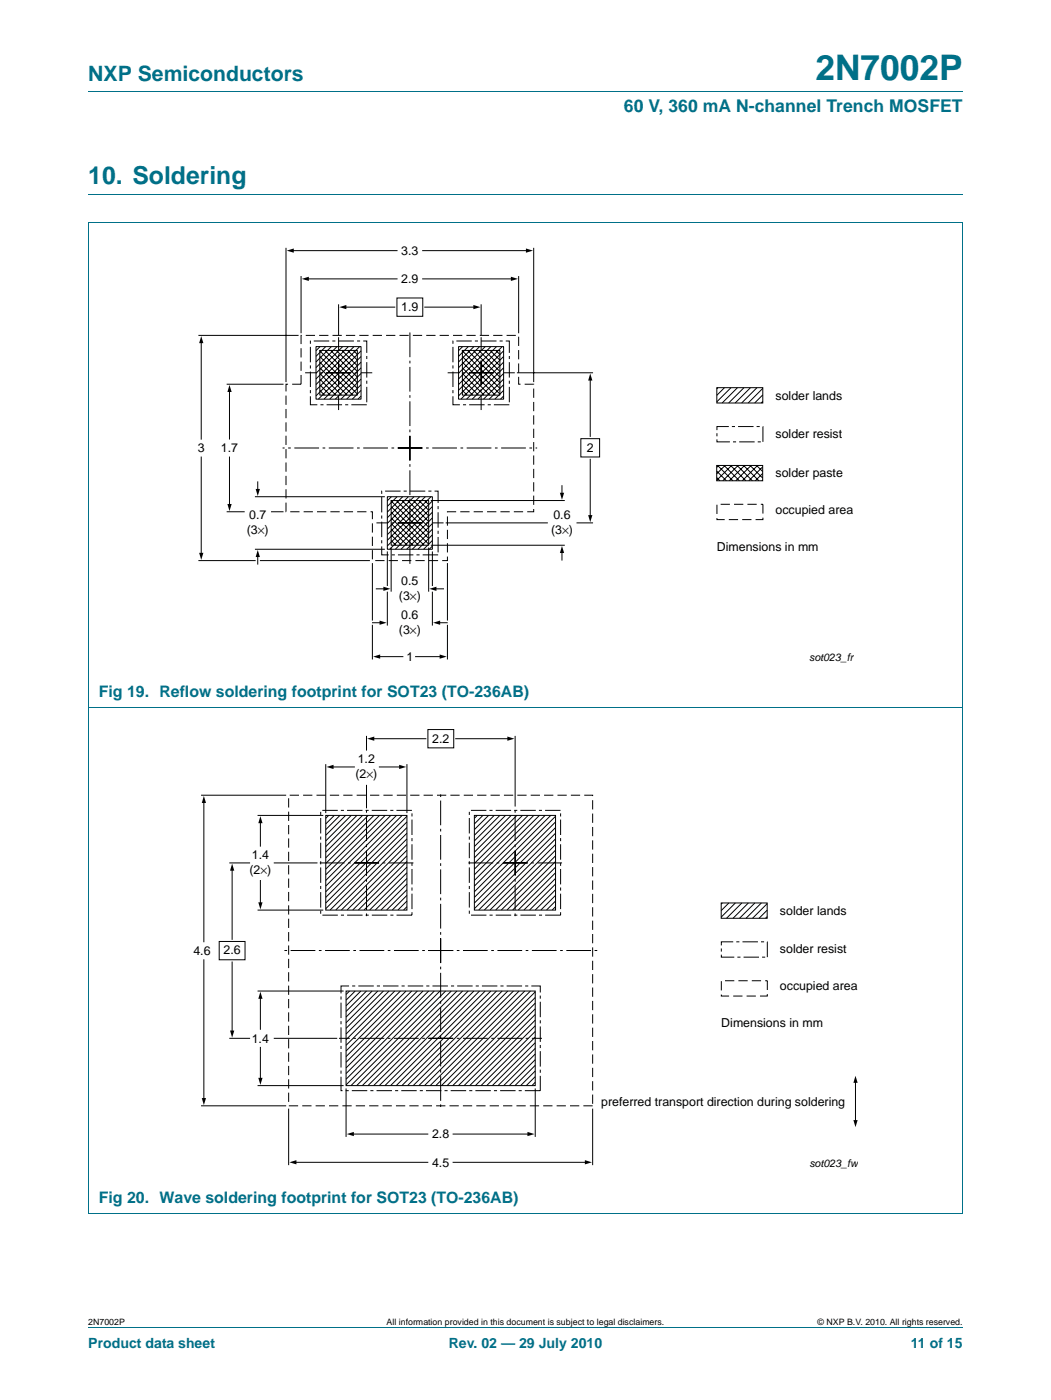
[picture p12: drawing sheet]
<svg xmlns="http://www.w3.org/2000/svg" width="210mm" height="280mm" viewBox="0 0 210 280" stroke-linecap="round" stroke-linejoin="round" font-family="sans-serif">
<path d="M17.6 18.3h174.7M17.6 38.8h174.7M17.6 44.4h174.7M17.6 44.5v198M192.3 44.5v198M17.6 141.5h174.7M17.6 242.5h174.7M17.6 265.3h174.7" fill="none" stroke="#007088" stroke-width=".2"/>
<g fill="none" stroke="#000" stroke-width=".2">
<path d="M57.1 49.5v26.9M58.4 50.1h20.9M60.1 55.2v11.4M61.4 55.7h17.9M79.3 59.5h5.1v3.7h-5.1zM84.4 55.7h17.9M84.4 50.1h20.9M103.6 55.2v11.4M106.6 49.5v26.9M39.6 67h20M40.2 68.3v19.5M45.3 76.8h11.3"/>
<path d="M45.8 78v9.7M63.1 69.3h9v10.5h-9zM63.8 70l7.6 7.6M63.9 70h7.5v9h-7.5zM63.9 71.2l7.5 7.5M63.9 72.4l6.6 6.6M63.9 73.5l5.4 5.5M63.9 74.6l4.3 4.4M63.9 75.8l3.2 3.2M63.9 76.9l2 2.1M63.9 78l.9 1M63.9 69.3l-.8 .8"/>
<path d="M64.9 70l6.5 6.5M65.1 69.3l-2 1.9M66 70l5.4 5.4M66.2 69.3l-3.1 3M67.2 70l4.2 4.2M67.3 69.3l-4.2 4.2M67.6 60.8v6.2M68.3 70l3.1 3.1M68.4 69.3l-5.3 5.3M68.9 61.4h9.9M69.4 70l2 2M69.6 69.3l-6.5 6.4"/>
<path d="M70.6 70l.8 .8M70.7 69.3l-7.6 7.5M71.8 69.3l-8.7 8.7M72.1 70.1l-9 9M72.1 71.2l-8.5 8.6M72.1 72.4l-7.4 7.4M72.1 73.5l-6.3 6.3M72.1 74.6l-5.1 5.2M72.1 75.8l-4 4M72.1 76.9l-2.9 2.9M72.1 78l-1.7 1.8M72.1 79.1l-.6 .7"/>
<path d="M84.8 61.4h10M91.6 69.3h9v10.5h-9zM92.3 70l7.5 7.6M92.3 70h7.5v9h-7.5zM92.3 71.2l7.5 7.5M92.3 72.4l6.6 6.6M92.3 73.5l5.5 5.5M92.3 74.6l4.4 4.4M92.3 75.8l3.2 3.2M92.3 76.9l2.1 2.1M92.3 78l1 1M92.4 69.3l-.8 .8"/>
<path d="M93.4 70l6.4 6.5M93.5 69.3l-1.9 1.9M94.5 70l5.3 5.4M94.7 69.3l-3.1 3M95.6 70l4.2 4.2M95.8 69.3l-4.2 4.2M96.1 60.8v6.2M96.8 70l3 3.1M96.9 69.3l-5.3 5.3M97.9 70l1.9 2M98 69.3l-6.4 6.4M99 70l.8 .8"/>
<path d="M99.2 69.3l-7.6 7.5M100.3 69.3l-8.7 8.7M100.6 76.9l-2.9 2.9M100.6 78l-1.8 1.8M100.6 79.1l-.6 .7M100.6 70.1l-9 9M100.6 71.2l-8.5 8.6M100.6 72.4l-7.4 7.4M100.6 73.5l-6.3 6.3M100.6 74.6l-5.2 5.2M100.6 75.8l-4 4M103.2 74.5h15.2"/>
<path d="M117.9 75.8v11.4M143.2 77.5h9.1v3h-9.1zM143.4 77.5l-.2 .2M144.7 77.5l-1.5 1.5M146 77.5l-2.8 2.8M147.3 77.5l-3.1 3M148.6 77.5l-3.1 3M149.9 77.5l-3.1 3M151.2 77.5l-3.1 3M152.3 78.9l-1.6 1.6M152.3 77.6l-2.9 2.9M40.2 91.3v19.5"/>
<path d="M45.8 91.3v9.7M50.9 99.3h26M51.5 96.3v1.7M77.4 99.3h9v10.5h-9zM78.2 99.3l-.8 .8M79.3 99.3l-1.9 1.9M80.4 99.3l-3 3M81.6 99.3l-4.2 4.2M82.7 99.3l-5.3 5.3M83.8 99.3l-6.4 6.4M84.9 99.3l-7.5 7.5M86.1 99.3l-8.7 8.7"/>
<path d="M112.2 97.1v1.6M116 87.7h3.8v3.6h-3.8zM117.9 91.8v11.4M143.1 93h9.2v3.1h-9.2zM143.1 94.1l2 2M143.1 95.4l.7 .7M143.3 93l3.1 3.1M143.5 93l-.4 .4M144.6 93l3.1 3.1M144.8 93l-1.7 1.7M145.9 93l3.1 3.1M146.1 93l-3 3"/>
<path d="M147.2 93l3.1 3.1M147.4 93l-3.1 3.1M148.5 93l3.1 3.1M148.7 93l-3.1 3.1M149.8 93l2.5 2.5M150 93l-3.1 3.1M151.1 93l1.2 1.2M151.3 93l-3.1 3.1M152.3 95.9l-.2 .2M152.3 94.6l-1.5 1.5M152.3 93.3l-2.8 2.8M152.3 80.2l-.3 .3"/>
<path d="M39.6 112h11.5M45.3 102.3h3.6M50.9 109.8h26M51.5 111v1.7M51.9 112h22M54.1 102.3h2.5M74.4 112.5v11.5M75.2 117.7h1.6M77.4 110.2v6.9M77.4 118.2v6.8M78 100l7.6 7.6M78.1 100h7.5v9h-7.5z"/>
<path d="M78.1 101.2l7.5 7.5M78.1 102.4l6.6 6.6M78.1 103.5l5.5 5.5M78.1 104.6l4.3 4.4M78.1 105.8l3.2 3.2M78.1 106.9l2.1 2.1M78.1 108l1 1M78.1 109.4v8.8M79.2 100l6.4 6.5M80.3 100l5.3 5.3M81.4 100l4.2 4.2M82.5 100l3.1 3.1"/>
<path d="M83.7 100l1.9 2M84.8 100l.8 .8M85.6 109.4v8.8M86 109h26.8M86 100h26.8M86.4 100.1l-9 9M86.4 101.2l-8.6 8.6M86.4 102.4l-7.4 7.4M86.4 103.5l-6.3 6.3M86.4 104.6l-5.2 5.2M86.4 105.7l-4.1 4.1M86.4 106.9l-2.9 2.9"/>
<path d="M86.4 108l-1.8 1.8M86.4 109.1l-.7 .7M86.4 110.2v6.9M86.4 118.2v6.8M86.9 117.7h1.7M89 104.5h20.4M89.4 112.5v11.5M112.2 110.2v1.7M115.1 104.5h3.3M74.4 124.9v6.9M74.4 124.4h1.7M75.6 131.2h4.9"/>
<path d="M83 131.2h5.1M87.6 124.4h1.7M89.4 124.9v6.9M40.1 158.9h17.1M65.1 152.7v9.8M66.3 153.3h4.5M73.2 147v3M73.2 156.8v4.7M74.5 147.6h10.5M75.8 153.3h4.2M81.3 152.7v9.8M85.5 145.8h5.1v3.6h-5.1z"/>
<path d="M91 147.6h10.6M102.9 147v14.2M40.7 160.2v28M45.8 172.4h4.1M46.4 173.7v14M51.4 162.9h13.2M52 164.2v4.9M52 175.9v4.7M54.7 172.4h8.7M65.1 162.9h16.2v19h-16.2zM65.6 162.9l-.5 .6M66.8 162.9l-1.7 1.7"/>
<path d="M67.9 162.9l-2.8 2.9M69 162.9l-3.9 4M70.2 162.9l-5.1 5.1M71.3 162.9l-6.2 6.3M72.4 162.9l-7.3 7.4M73.5 162.9l-8.4 8.5M74.7 162.9l-9.6 9.6M75.8 162.9l-10.7 10.8M76.9 162.9l-11.8 11.9M78.1 162.9l-13 13M79.2 162.9l-14.1 14.2M80.3 162.9l-15.2 15.3"/>
<path d="M81.3 163.1l-16.2 16.2M81.3 164.2l-16.2 16.3M81.3 165.4l-16.2 16.2M81.3 166.5l-15.4 15.3M81.3 167.6l-14.2 14.2M81.3 168.8l-13.1 13M81.3 169.9l-12 11.9M81.3 173.3l-8.6 8.5M81.3 174.4l-7.5 7.4M81.3 175.5l-6.3 6.3M81.3 176.7l-5.2 5.1M81.3 177.8l-4.1 4"/>
<path d="M81.3 178.9l-2.9 2.9M81.3 171l-10.9 10.8M81.3 172.1l-9.7 9.7M94.7 162.9h16.3v19h-16.3zM95.3 162.9l-.6 .6M96.4 162.9l-1.7 1.7M97.6 162.9l-2.9 2.9M98.7 162.9l-4 4M99.8 162.9l-5.1 5.1M101 162.9l-6.3 6.3M102.1 162.9l-7.4 7.4M103.2 162.9l-8.5 8.5"/>
<path d="M104.3 162.9l-9.6 9.6M105.5 162.9l-10.8 10.8M106.6 162.9l-11.9 11.9M107.7 162.9l-13 13M108.9 162.9l-14.2 14.2M110 162.9l-15.3 15.3M111 163.1l-16.3 16.2M111 164.2l-16.3 16.3M111 165.4l-16.3 16.2M111 166.5l-15.4 15.3M111 167.6l-14.3 14.2M111 168.8l-13.1 13"/>
<path d="M111 169.9l-12 11.9M111 173.3l-8.6 8.5M111 174.4l-7.5 7.4M111 175.5l-6.4 6.3M111 176.7l-5.2 5.1M111 177.8l-4.1 4M111 178.9l-3 2.9M111 171l-10.9 10.8M111 172.1l-9.7 9.7M40.7 191.8v27.9M43.8 188.1h5.1v3.7h-5.1zM46.4 192.2v14"/>
<path d="M51.4 198h17.2M51.4 181.9h13.2M52 199.3v6.4M69.1 198h37.8v18.9h-37.8zM69.8 198l-.7 .7M70.9 198l-1.8 1.9M72.1 198l-3 3M73.2 198l-4.1 4.1M74.3 198l-5.2 5.2M75.5 198l-6.4 6.4M76.6 198l-7.5 7.5M77.7 198l-8.6 8.6"/>
<path d="M78.8 198l-9.7 9.8M80 198l-10.9 10.9M81.1 198l-12 12M81.3 180l-1.8 1.8M81.3 181.2l-.7 .6M82.2 198l-13.1 13.1M83.4 198l-14.3 14.3M84.5 198l-15.4 15.4M85.6 198l-16.5 16.5M86.7 198l-17.6 17.7M87.9 198l-18.8 18.8M89 198l-18.9 18.9"/>
<path d="M90.1 198l-18.9 18.9M91.3 198l-18.9 18.9M92.4 198l-18.9 18.9M93.5 198l-18.9 18.9M94.6 198l-18.9 18.9M95.8 198l-18.9 18.9M96.9 198l-18.9 18.9M98 198l-18.9 18.9M99.2 198l-18.9 18.9M100.3 198l-18.9 18.9M101.4 198l-18.9 18.9M102.5 198l-18.8 18.9"/>
<path d="M103.7 198l-18.9 18.9M104.8 198l-18.9 18.9M105.9 198l-18.9 18.9M106.9 198.2l-18.7 18.7M106.9 199.3l-17.6 17.6M111 180l-1.8 1.8M111 181.2l-.7 .6M144 180.4h9.2v3.1h-9.2zM144.3 180.4l-.3 .3M145.6 180.4l-1.6 1.6M146.9 180.4l-2.9 2.9M148.2 180.4l-3.1 3.1"/>
<path d="M149.5 180.4l-3.1 3.1M150.8 180.4l-3.1 3.1M152.1 180.4l-3.1 3.1M153.2 183.2l-.3 .3M153.2 181.9l-1.6 1.6M153.2 180.6l-2.9 2.9M45.8 207.5h4.1M51.4 216.9h17.2M52 209.3v6.4M54.7 207.5h12.6M69.1 217.5v9.7M106.9 200.5l-16.5 16.4"/>
<path d="M106.9 201.6l-15.3 15.3M106.9 202.7l-14.2 14.2M106.9 203.8l-13.1 13.1M106.9 205l-12 11.9M106.9 208.4l-8.6 8.5M106.9 209.5l-7.4 7.4M106.9 210.6l-6.3 6.3M106.9 211.8l-5.2 5.1M106.9 212.9l-4.1 4M106.9 214l-2.9 2.9M106.9 215.1l-1.8 1.8M106.9 216.3l-.7 .6"/>
<path d="M106.9 206.1l-10.8 10.8M106.9 207.2l-9.7 9.7M106.9 217.5v9.7M170.9 215.7v8.4M40.1 221h17.1M57.6 221.5v11.3M58.9 232.3h26.5M70.4 226.6h15M90.5 232.3h26.6M90.5 226.6h15.1M118.4 221.5v11.3"/>
</g>
<path d="M62 68.1h11.3v12.8h-11.3zM90.5 68.1h11.2v12.8h-11.2zM76.2 98.1h11.3v12.8h-11.3zM143.2 85.2h9.2v3.1h-9.2zM64 161.9h18.3v21h-18.3zM93.7 161.9h18.3v21h-18.3zM68.1 197h39.8v20.9h-39.8zM144.1 188.2h9.1v3.1h-9.1z" fill="none" stroke="#000" stroke-width=".2" stroke-dasharray="3.1 .6 .6 .6" stroke-linecap="butt"/>
<path d="M60.1 67h43.5v9.8h3v25.5h-17.2v9.7h-15v-9.7h-17.3v-25.5h3zM143.2 100.8h9.2v3h-9.2zM57.6 158.9h60.8v62.1h-60.8zM144.1 196h9.1v3h-9.1z" fill="none" stroke="#000" stroke-width=".2" stroke-dasharray="1.9 .8" stroke-linecap="butt"/>
<g fill="#000">
<path d="M57.3 50.1l1.4-.4v.8zM60.3 55.7l1.4-.4v.8zM102 55.3l1.4 .4-1.4 .4zM105 49.7l1.4 .4-1.4 .4zM40.2 67.2l.4 1.4h-.8zM45.8 76.9l.5 1.4h-.9zM67.8 61.4l1.4-.5v.9zM94.5 60.9l1.4 .5-1.4 .4zM117.9 74.6l.4 1.4h-.8zM51.1 97.7h.8l-.4 1.4zM111.8 98.5h.9l-.5 1.4zM39.8 110.5h.8l-.4 1.4z"/>
<path d="M45.4 100.7h.9l-.5 1.4zM51.5 109.9l.4 1.4h-.8zM76.6 117.2l1.4 .5-1.4 .4zM85.8 117.7l1.4-.5v.9zM112.2 109.1l.5 1.4h-.9zM117.5 102.9h.8l-.4 1.4zM75.8 124l1.4 .4-1.4 .5zM74.5 131.2l1.4-.4v.8zM87.8 130.8l1.4 .4-1.4 .4zM86.5 124.4l1.4-.4v.9zM65.2 153.3l1.4-.5v.9zM73.3 147.6l1.5-.4v.8z"/>
<path d="M79.7 152.8l1.4 .5-1.4 .4zM101.3 147.2l1.4 .4-1.4 .4zM40.7 159l.4 1.5h-.8zM46.4 172.6l.4 1.4h-.9zM52 163.1l.4 1.4h-.8zM52 198.2l.4 1.4h-.8zM51.6 180.3h.8l-.4 1.4zM40.3 219.4h.8l-.4 1.4zM45.9 205.9h.9l-.4 1.4zM51.6 215.4h.8l-.4 1.4zM170.9 215l.4 1.4h-.9zM57.8 232.3l1.4-.5v.9z"/>
<path d="M69.3 226.6l1.4-.4v.8zM105.3 226.2l1.5 .4-1.5 .4zM116.8 231.8l1.4 .5-1.4 .4zM170.4 223.8h.9l-.4 1.4z"/>
</g>
<g fill="none" stroke="#000" stroke-width=".2" stroke-dasharray="4.9 .7 .5 .7" stroke-linecap="butt">
<path d="M65.2 74.5h9.1M67.6 72.1v9.8M67.6 77v-9.6M70.1 74.5h-9.2M93.7 74.5h9.1M96.1 72.1v9.8M96.1 77v-9.6M98.6 74.5h-9.2M79.4 89.5h27.9M81.9 87.1v25.6M81.9 92v-25.6M84.4 89.5h-28"/>
<path d="M79.4 104.5h9.2M84.4 104.5h-9.2M70.8 172.4h11.8M73.2 170v13.3M73.2 174.9v-13.4M75.7 172.4h-11.9M100.5 172.4h11.7M102.9 170v13.3M102.9 174.9v-13.4M105.4 172.4h-12M85.6 189.9h33.7M88 187.5v33.9"/>
<path d="M88 192.4v-33.8M90.5 189.9h-33.7M85.6 207.5h22.6M90.5 207.5h-22.8"/>
</g>
<text font-size="7" fill="#007088" x="162.9" y="16">2N7002P</text>
<text font-size="4.9" fill="#007088" x="17.6" y="36.8">10. Soldering</text>
<text font-size="4.2" fill="#007088" x="17.6" y="16.2">NXP Semiconductors</text>
<text font-size="3.5" fill="#007088" x="124.6" y="22.4">60 V, 360 mA N-channel Trench MOSFET</text>
<g font-size="3.2" fill="#007088">
<text x="19.7" y="139.3">Fig 19. Reflow soldering footprint for SOT23 (TO-236AB)</text>
<text x="19.7" y="240.4">Fig 20. Wave soldering footprint for SOT23 (TO-236AB)</text>
</g>
<g font-size="2.8" fill="#007088">
<text x="17.6" y="269.3">Product data sheet</text>
<text x="89.6" y="269.3">Rev. 02 — 29 July 2010</text>
<text x="181.9" y="269.3">11 of 15</text>
</g>
<g font-size="2.5">
<text x="80.1" y="51">3.3</text>
<text x="80.1" y="56.6">2.9</text>
<text x="80.1" y="62.1">1.9</text>
<text x="154.9" y="79.9">solder lands</text>
<text x="154.9" y="87.5">solder resist</text>
<text x="39.5" y="90.4">3</text>
<text x="44.1" y="90.4">1.7</text>
<text x="117.2" y="90.2">2</text>
<text x="154.9" y="95.3">solder paste</text>
<text x="49.3" y="106.8">(3×)</text>
<text x="49.8" y="103.8">0.7</text>
<text x="110" y="106.7">(3×)</text>
<text x="110.5" y="103.7">0.6</text>
<text x="154.9" y="102.7">occupied area</text>
<text x="143.2" y="110.1">Dimensions in mm</text>
<text x="79.7" y="120">(3×)</text>
<text x="80.2" y="117">0.5</text>
<text x="80.2" y="123.7">0.6</text>
<text x="79.7" y="126.7">(3×)</text>
<text x="81.2" y="132.1">1</text>
<text x="86.3" y="148.4">2.2</text>
<text x="71" y="155.5">(2×)</text>
<text x="71.4" y="152.5">1.2</text>
<text x="50.3" y="171.7">1.4</text>
<text x="49.8" y="174.7">(2×)</text>
<text x="155.8" y="182.8">solder lands</text>
<text x="38.6" y="190.8">4.6</text>
<text x="44.6" y="190.7">2.6</text>
<text x="155.8" y="190.5">solder resist</text>
<text x="155.8" y="197.9">occupied area</text>
<text x="50.3" y="208.4">1.4</text>
<text x="144.1" y="205.3">Dimensions in mm</text>
<text x="120.1" y="221">preferred transport direction during soldering</text>
<text x="86.3" y="227.5">2.8</text>
<text x="86.3" y="233.1">4.5</text>
</g>
<g font-size="2.1">
<text x="161.6" y="132.2">sot023_fr</text>
<text x="161.6" y="233.2">sot023_fw</text>
</g>
<g font-size="1.8">
<text x="17.6" y="264.7">2N7002P</text>
<text x="77.2" y="264.7">All information provided in this document is subject to legal disclaimers.</text>
<text x="163.3" y="264.7">© NXP B.V. 2010. All rights reserved.</text>
</g>
</svg>
